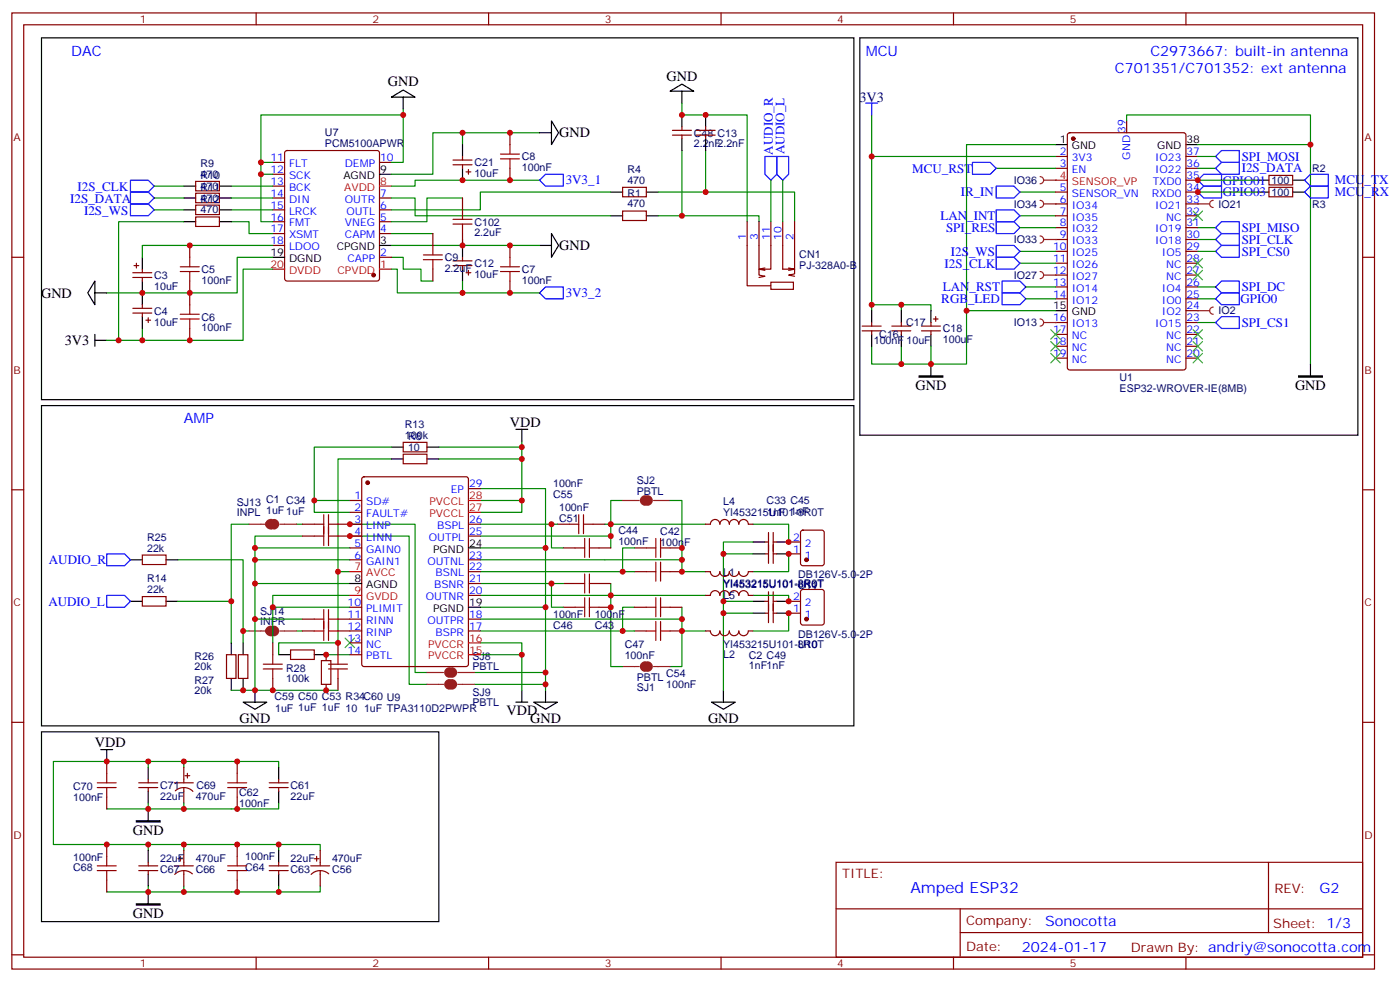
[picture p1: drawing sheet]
<svg xmlns="http://www.w3.org/2000/svg" width="416mm" height="292mm" viewBox="0 0 416 292" stroke-linecap="round" stroke-linejoin="round" font-family="sans-serif">
<g fill="none" stroke="#870000" stroke-width=".35">
<path d="M3.5 3.8h405.4v284.4h-405.4zM7.1 7.4h398.2v277.3h-398.2zM76.2 3.8v3.6M145.3 3.8v3.6M214.5 3.8v3.6M283.6 3.8v3.6M352.8 3.8v3.6M317.7 39.7l.5-.2h33.9l.6 .4 .1 69.4-.5 .7h-34.1l-.6-.4-.1-69.4zM335.1 35.9v3.6M314 46.5h3.5M314 50.1h3.5M314 57.1h3.5"/>
<path d="M352.8 46.5h3.5M352.8 50.1h3.5M352.8 53.6h3.5M352.8 57.1h3.5M377.5 55.7h7v2.8h-7zM377.5 52.2h7v2.8h-7zM3.5 76.5h3.6M314 60.6h3.5M314 64.2h3.5M314 67.7h3.5M314 71.2h3.5M314 74.8h3.5"/>
<path d="M314 78.3h3.5M352.8 60.6h3.5M352.8 64.2h3.5M352.8 67.7h3.5M352.8 71.2h3.5M352.8 74.8h3.5M352.8 78.3h3.5M405.3 76.5h3.6M256.5 97h5.6M256.5 98.4h5.6M259.3 95.9v1.1M259.3 98.4v1"/>
<path d="M265.3 97h5.6M265.3 98.4h5.6M268.1 95.9v1.1M268.1 98.4v1M274.1 97h5.7M274.1 98.4h5.7M276.9 95.9v1.1M276.9 98.4v1M277.6 94.9h1.4M278.3 94.2v1.4M314 81.8h3.5M314 85.3h3.5"/>
<path d="M314 88.9h3.5M314 95.9h3.5M314 99.4h3.5M352.8 81.8h3.5M352.8 85.3h3.5M352.8 88.9h3.5M352.8 92.4h3.5M352.8 95.9h3.5M352.8 99.4h3.5M314 103h3.5M314 106.5h3.5M352.8 103h3.5"/>
<path d="M352.8 106.5h3.5M3.5 145.7h3.6M405.3 145.7h3.6M3.5 214.8h3.6M405.3 214.8h3.6M248.7 256.4h156.6v28.3h-156.6zM377.3 256.5v20.8M248.7 270.3h156.5M285.6 277.3h119.6M285.6 270.3v14.1M3.5 284h3.6M76.2 284.7v3.5"/>
<path d="M145.3 284.7v3.5M214.5 284.7v3.5M283.6 284.7v3.5M352.8 284.7v3.5M405.3 284h3.6"/>
</g>
<g fill="none" stroke="#008700" stroke-width=".35">
<path d="M259.3 34.2v12.3h54.7M335.1 35.9v-1.7h54.7v74.1M259.3 46.5v45.9M296.3 50.1h17.7M303.4 57.1h10.6M314 43h-26.5v49.4M356.3 57.1h17.6M356.3 50.1h5.3M356.3 43h33.5M356.3 53.6h17.6M356.3 46.5h5.3M303.4 78.3h10.6"/>
<path d="M303.4 64.2h10.6M303.4 74.8h10.6M356.3 67.7h5.3M356.3 74.8h5.3M356.3 71.2h5.3M259.3 90.6h8.8v1.8M268.1 90.6h8.8v1.8M305.2 88.9h8.8M305.2 85.3h8.8M314 92.4h-26.5v15.9h-10.6v-5.3M356.3 88.9h5.3M259.3 103v5.3h8.8"/>
<path d="M268.1 103v5.3h8.8"/>
</g>
<g fill="none" stroke="#00f" stroke-width=".35">
<path d="M257.5 30.7h3.6M259.3 30.7v3.5M289.3 48.3h5.3l1.7 1.8-1.7 1.7h-5.3zM296.3 55.4h5.3l1.8 1.7-1.8 1.8h-5.3zM356.3 53.6l1.8-1.8h5.3v3.6h-5.3zM358.1 55.4h5.3v3.5h-5.3l-1.8-1.8zM361.6 50.1l1.8-1.8h5.3v3.5h-5.3zM361.6 46.5l1.8-1.7h5.3v3.5h-5.3zM388.1 53.6l1.7-1.8h5.3v3.6h-5.3zM389.8 55.4h5.3v3.5h-5.3l-1.7-1.8zM296.3 62.4h5.3l1.8 1.8-1.8 1.7h-5.3zM296.3 73h5.3l1.8 1.8-1.8 1.7h-5.3z"/>
<path d="M296.3 76.5h5.3l1.8 1.8-1.8 1.7h-5.3zM361.6 67.7l1.8-1.8h5.3v3.6h-5.3zM361.6 71.2l1.8-1.7h5.3v3.5h-5.3zM361.6 74.8l1.8-1.8h5.3v3.5h-5.3zM298.1 83.6h5.3l1.8 1.7-1.8 1.8h-5.3zM298.1 87.1h5.3l1.8 1.8-1.8 1.7h-5.3zM361.6 88.9l1.8-1.8h5.3v3.5h-5.3z"/>
</g>
<g fill="none" stroke="#000" stroke-width=".35">
<path d="M255.8 11.3h148.1v118.1h-148.1zM314 43h3.5M352.8 43h3.5M373.9 57.1h3.6M373.9 53.6h3.6M384.5 57.1h3.6M384.5 53.6h3.6M259.3 92.4v3.5M259.3 99.4v3.6M268.1 92.4v3.5M268.1 99.4v3.6M276.9 92.4v3.5"/>
<path d="M276.9 99.4v3.6M314 92.4h3.5M276.9 108.3v3.5M389.8 108.3v3.5"/>
</g>
<path d="M314 53.6h3.5" fill="none" stroke="#f00" stroke-width=".35"/>
<circle cx="319.3" cy="41.2" r=".53" fill="#870000" stroke="#870000" stroke-width=".35"/>
<path d="M273.4 111.8h7.1v.3h-7.1zM386.3 111.8h7v.3h-7z" fill="#000" stroke="#000" stroke-width=".35"/>
<g fill="none" stroke="#3c3" stroke-width=".35">
<path d="M354.9 76.9l2.8 2.8M354.9 62.8l2.8 2.8M357.7 76.9l-2.8 2.8M357.7 62.8l-2.8 2.8M312.6 98l2.8 2.9M315.4 98l-2.8 2.9M354.9 80.4l2.8 2.8M354.9 98l2.8 2.9M357.7 80.4l-2.8 2.8M357.7 98l-2.8 2.9M312.6 101.6l2.8 2.8M312.6 105.1l2.8 2.8"/>
<path d="M315.4 101.6l-2.8 2.8M315.4 105.1l-2.8 2.8M354.9 105.1l2.8 2.8M354.9 101.6l2.8 2.8M357.7 105.1l-2.8 2.8M357.7 101.6l-2.8 2.8"/>
</g>
<path d="M356.3 92.4h3.5M360.9 91.3a1.06 1.06 0 0 0-1.1 1.1 1.06 1.06 0 0 0 1.1 1.1" fill="none" stroke="#8c2424" stroke-width=".35"/>
<circle cx="356.3" cy="92.4" r=".18" fill="#8c2424"/>
<path d="M309.4 52.5a1.06 1.06 0 0 1 1 1.1 1.06 1.06 0 0 1-1 1M310.4 53.6h3.6" fill="none" stroke="#8c2424" stroke-width=".35"/>
<circle cx="314" cy="53.6" r=".18" fill="#8c2424"/>
<g fill="none" stroke="#008700" stroke-width=".35">
<path d="M119.9 34.2h-42.3v14.1h3.5M119.9 32.4v15.9h-3.5M137.6 39.5v3.5M160.5 39.5h-31.7v12.3h-12.4M202.8 30.7v3.5h19.4v31.7M68.8 55.4h12.3M68.8 58.9h12.3M77.6 48.3v17.6h3.5M77.6 51.8h3.5M116.4 58.9h7.1v5.3h58.2M137.6 58.9h-10.6v7h-10.6M160.5 53.6h-37v1.8h-7.1"/>
<path d="M181.7 57.1h-38.8v5.3h-26.5M202.8 44.8v19.4h-7M209.9 57.1h26.5v8.8M209.9 44.8v12.3h-14.1M54.7 65.9h-19.4v35.3M68.8 65.9h5.3v3.6h7M68.8 62.4h12.3M81.1 76.5h-10.5v10.6h-38.9M81.1 73h-38.8v3.5M116.4 76.5h3.5v3.5h5.3v3.6h3.6M116.4 73h44.1M116.4 69.5h12.4"/>
<path d="M202.8 64.2h23v1.7M42.3 97.7v3.5M81.1 80h-8.8v21.2h-40.6M116.4 80h1.8v7.1h42.3M137.6 83.6v3.5"/>
</g>
<g fill="none" stroke="#870000" stroke-width=".35">
<path d="M151.7 39.5v3.5M81.1 58.9h3.6M81.1 48.3h3.6M81.1 51.8h3.6M81.1 55.4h3.6M84.9 45l.5-.2h26.8l.5 .2 .2 .5v37.4l-.2 .5-.5 .2h-26.8l-.5-.3-.2-.4v-37.4zM112.9 58.9h3.5M112.9 48.3h3.5M134.8 49h5.6M134.8 47.6h5.6M137.6 46.5v1.1M137.6 49v1.1"/>
<path d="M138.6 51.1h1.5M139.3 50.4v1.4M151.7 50.1v3.5M185.2 55.7h7.1v2.8h-7.1zM39.9 79h1.4M40.6 78.3v1.4M56.4 73v3.5M81.1 69.5h3.6M81.1 65.9h3.6M81.1 62.4h3.6M81.1 73h3.6M112.9 76.5h3.5"/>
<path d="M112.9 69.5h3.5M112.9 65.9h3.5M112.9 62.4h3.5M134.8 79h5.6M134.8 77.6h5.6M137.6 76.5v1.1M137.6 79v1M151.7 73v3.5M185.2 62.8h7.1v2.8h-7.1zM39.5 93.1h5.7M39.5 91.7h5.7M39.5 81.1h5.7"/>
<path d="M39.5 82.5h5.7M42.3 80v1.1M42.3 82.5v1.1M42.3 90.6v1.1M42.3 93.1v1.1M43.4 95.2h1.4M44.1 94.5v1.4M56.4 83.6v7M56.4 97.7v3.5M138.6 81.1h1.5M139.3 80.4v1.4M151.7 83.6v3.5"/>
</g>
<circle cx="111.1" cy="81.8" r=".53" fill="#870000" stroke="#870000" stroke-width=".35"/>
<path d="M112.9 55.4h3.5M81.1 80h3.6M112.9 80h3.5" fill="none" stroke="#f00" stroke-width=".35"/>
<g fill="none" stroke="#000" stroke-width=".35">
<path d="M12.3 11.3h241.7v107.6h-241.7zM116.4 28.9l3.5-2.1 3.6 2.1zM119.9 28.9v3.5M160.5 39.5h3.5M164 35.9l2.2 3.6-2.2 3.5zM199.3 27.1l3.5-2.1 3.6 2.1zM202.8 27.1v3.6M112.9 51.8h3.5M137.6 43v3.5M137.6 50.1v3.5M181.7 57.1h3.5M192.3 57.1h3.5"/>
<path d="M42.3 76.5v3.5M81.1 76.5h3.6M112.9 73h3.5M137.6 73v3.5M160.5 73h3.5M164 69.5l2.2 3.5-2.2 3.5zM181.7 64.2h3.5M192.3 64.2h3.5M28.2 83.6v7l-2.1-3.5zM28.2 99.4v3.6M28.2 87.1h3.5M42.3 83.6v7"/>
<path d="M42.3 94.2v3.5M137.6 80v3.6M28.2 101.2h3.5"/>
</g>
<g fill="none" stroke="#a10000" stroke-width=".35">
<path d="M148.9 47.2h5.6M148.9 45.8h5.6M151.7 43v2.8M151.7 47.2v2.9M53.6 79.3h5.7M56.4 76.5v2.8M148.9 79.3h5.6M151.7 76.5v2.8M53.6 80.8h5.7M53.6 94.9h5.7M53.6 93.5h5.7M56.4 80.8v2.8"/>
<path d="M56.4 90.6v2.9M56.4 94.9v2.8M148.9 80.8h5.6M151.7 80.8v2.8"/>
</g>
<path d="M38.8 53.6h5.3l1.8 1.8-1.8 1.7h-5.3zM38.8 57.1h5.3l1.8 1.8-1.8 1.7h-5.3zM160.5 53.6l1.8-1.8h5.3v3.6h-5.3zM38.8 60.6h5.3l1.8 1.8-1.8 1.8h-5.3zM160.5 87.1l1.8-1.8h5.3v3.6h-5.3z" fill="none" stroke="#00f" stroke-width=".35"/>
<path d="M309.4 70.2a1.06 1.06 0 0 1 1 1 1.06 1.06 0 0 1-1 1.1M310.4 71.2h3.6" fill="none" stroke="#8c2424" stroke-width=".35"/>
<circle cx="314" cy="71.2" r=".18" fill="#8c2424"/>
<path d="M309.4 59.6a1.06 1.06 0 0 1 1 1 1.06 1.06 0 0 1-1 1.1M310.4 60.6h3.6" fill="none" stroke="#8c2424" stroke-width=".35"/>
<circle cx="314" cy="60.6" r=".18" fill="#8c2424"/>
<path d="M356.3 95.9h5.3M356.3 85.3h5.3" fill="none" stroke="#008700" stroke-width=".35"/>
<path d="M361.6 85.3l1.8-1.7h5.3v3.5h-5.3z" fill="none" stroke="#00f" stroke-width=".35"/>
<path d="M360.9 59.6a1.06 1.06 0 0 0-1.1 1 1.06 1.06 0 0 0 1.1 1.1M356.3 60.6h3.5" fill="none" stroke="#8c2424" stroke-width=".35"/>
<circle cx="356.3" cy="60.6" r=".18" fill="#8c2424"/>
<path d="M309.4 80.8a1.06 1.06 0 0 1 1 1 1.06 1.06 0 0 1-1 1.1M310.4 81.8h3.6" fill="none" stroke="#8c2424" stroke-width=".35"/>
<circle cx="314" cy="81.8" r=".18" fill="#8c2424"/>
<path d="M296.3 65.9h5.3l1.8 1.8-1.8 1.8h-5.3zM361.6 95.9l1.8-1.7h5.3v3.5h-5.3zM31.7 164.7h5.3l1.8 1.8-1.8 1.7h-5.3zM31.7 177.1h5.3l1.8 1.7-1.8 1.8h-5.3z" fill="none" stroke="#00f" stroke-width=".35"/>
<g fill="none" stroke="#008700" stroke-width=".35">
<path d="M45.9 55.4h8.8M45.9 58.9h8.8M45.9 62.4h8.8M303.4 67.7h10.6M116.4 133h-22.9v15.8M116.4 136.5h-15.9v33.5h3.6M130.5 133h24.7M155.2 136.5v15.9h-12.3M155.2 131.2v5.3h-24.7M74.1 155.9h-5.3v35.3M88.2 155.9h1.8M90 159.4h-14.2v45.9h24.7"/>
<path d="M104.1 155.9h19.4v44.1h3.5M104.1 159.4h17.6v44.1h5.3M104.1 148.8h-10.6v3.6h10.6M142.9 145.3h19.4v17.6M142.9 148.8h12.3M142.9 155.9h22.9M164 155.9v7h3.6M181.7 159.4v3.5M185.2 148.8h-3.5v7.1h-1.8M199.3 148.8h3.5v17.7M209.9 155.9h-28.2v3.5h-38.8M224 155.9h10.6v5.3"/>
<path d="M52.9 166.5h19.4v21.1M52.9 178.8h15.9M75.8 173.5h28.3M75.8 162.9h28.3M75.8 166.5h28.3M100.5 170v21.2h-17.6v3.5M104.1 177.1h-23v14.1M142.9 166.5h59.9v3.5h7.1M142.9 170h45.8M142.9 162.9h19.4v17.7M142.9 173.5h24.7M164 173.5v7.1h3.6"/>
<path d="M181.7 173.5v3.6h-38.8M188.7 162.9h-3.5v7.1M209.9 177.1h-28.2v21.1h3.5M215.2 164.7v14.1M224 178.8h-8.8v3.6h8.8M224 161.2h-8.8v3.5h8.8M224 177.1h10.6v1.7M234.6 164.7v5.3h-10.6M74.1 187.6h-1.8v3.6M75.8 184.1h14.2M81.1 180.6h23M88.2 187.6h1.8"/>
<path d="M97 194.7h7.1M141.1 200h21.2M142.9 187.6h45.8M142.9 180.6h19.4v24.7M142.9 194.7h12.3M142.9 191.2h12.3v14.1M142.9 184.1h59.9M188.7 180.6h-3.5v7M202.8 187.6v10.6h-3.5M202.8 184.1v3.5h7.1M202.8 180.6v3.5M215.2 182.4v22.9"/>
<path d="M234.6 182.4v5.2h-10.6M68.8 205.3h7M141.1 203.5h21.2M44.1 226.4v1.8M44.1 238.8v1.8M54.7 226.4h28.2v1.8M54.7 228.2v-1.8h-38.8v24.7h28.2v1.8M54.7 238.8v1.8h-23M82.9 238.8v1.8h-28.2M44.1 251.1h10.6v1.8M54.7 251.1h28.2v1.8M82.9 251.1h12.3v1.8"/>
<path d="M44.1 263.5v1.8h-12.4M54.7 263.5v1.8h-10.6M82.9 263.5v1.8h-28.2M95.2 263.5v1.8h-12.3"/>
</g>
<g fill="none" stroke="#000" stroke-width=".35">
<path d="M54.7 55.4h3.5M54.7 58.9h3.5M65.3 55.4h3.5M65.3 58.9h3.5M54.7 62.4h3.5M54.7 65.9h3.5M65.3 62.4h3.5M65.3 65.9h3.5M12.3 120.6h241.7v95.3h-241.7zM116.4 133h3.5M127 133h3.5M153.5 127.7h3.5"/>
<path d="M155.2 127.7v3.5M38.8 178.8h3.5M38.8 166.5h3.5M49.4 178.8h3.5M49.4 166.5h3.5M104.1 173.5h3.5M139.3 162.9h3.6M224 178.8h3.5M224 164.7h3.5M224 161.2h3.5M231.1 178.8h3.5M231.1 164.7h3.5"/>
<path d="M231.1 161.2h3.5M68.8 191.2v3.5M72.3 191.2v3.5M82.9 194.7h3.5M93.5 194.7h3.5M139.3 180.6h3.6M224 182.4h3.5M231.1 182.4h3.5M12.3 217.6h118.2v56.5h-118.2zM68.8 201.8v3.5M72.3 208.8h7.1l-3.6 2.1zM72.3 201.8v3.5"/>
<path d="M75.8 205.3v3.5M153.5 208.8h3.5M155.2 205.3v3.5M158.7 208.8h7.1l-3.5 2.1zM162.3 205.3v3.5M211.7 208.8h7l-3.5 2.1zM215.2 205.3v3.5M30 222.9h3.5M31.7 222.9v3.5M44.1 228.2v3.5M44.1 235.3v3.5M82.9 228.2v3.5"/>
<path d="M82.9 235.3v3.5M44.1 240.6v3.5M44.1 252.9v3.5M44.1 260v3.5M82.9 252.9v3.5M82.9 260v3.5M44.1 265.3v3.5"/>
</g>
<g fill="none" stroke="#870000" stroke-width=".35">
<path d="M58.2 53.9h7.1v2.9h-7.1zM58.2 57.5h7.1v2.8h-7.1zM58.2 61h7.1v2.8h-7.1zM58.2 64.5h7.1v2.8h-7.1zM119.9 131.6h7.1v2.8h-7.1zM90 155.9h3.5M90 159.4h3.5M100.5 155.9h7.1M100.5 159.4h7.1M104.1 148.8h3.5M104.1 152.4h3.5M107.8 142l.5-.2h30.3l.7 .4v55.3l-.4 .7h-30.6l-.6-.4-.1-55.3z"/>
<path d="M139.3 155.9h3.6M139.3 159.4h3.6M139.3 145.3h3.6M165.8 155.9h3.5M176.4 155.9h3.5M228.6 158.4v9.1M230 158.4v9.1M238.4 157.9l.4-.2h5.7l.6 .4 .1 9.4-.5 .7h-5.9l-.6-.4-.1-9.4zM42.3 177.4h7.1v2.8h-7.1zM42.3 165.1h7.1v2.8h-7.1zM104.1 162.9h3.5M104.1 166.5h3.5"/>
<path d="M139.3 173.5h3.6M139.3 170h3.6M139.3 166.5h3.6M139.3 177.1h3.6M167.6 173.5h3.5M167.6 162.9h3.5M178.2 173.5h3.5M178.2 162.9h3.5M188.7 170h3.6M188.7 162.9h3.6M199.3 170h3.5M199.3 162.9h3.5"/>
<path d="M227.5 178.8h1.1M227.5 164.7h1.1M227.5 161.2h1.1M228.6 176v9.2M230 176v9.2M230 178.8h1.1M230 164.7h1.1M230 161.2h1.1M234.6 178.8h3.5M234.6 164.7h3.5M234.6 161.2h3.5M238.4 175.5l.4-.2h5.7l.6 .4 .1 9.5-.5 .6-5.9 .1-.6-.5-.1-9.4z"/>
<path d="M67.4 194.7h2.8v7.1h-2.8zM70.9 194.7h2.8v7.1h-2.8zM81.1 191.2v3.5M86.4 193.3h7.1v2.8h-7.1zM90 187.6h3.5M90 184.1h3.5M95.6 196.5h2.8v7h-2.8zM97 194.7v1.8M100.5 191.2v3.5M100.5 187.6h7.1M100.5 184.1h7.1M104.1 180.6h3.5"/>
<path d="M104.1 191.2h3.5M104.1 194.7h3.5M139.3 187.6h3.6M139.3 184.1h3.6M167.6 180.6h3.5M178.2 180.6h3.5M188.7 187.6h3.6M188.7 180.6h3.6M199.3 187.6h3.5M199.3 180.6h3.5M227.5 182.4h1.1M230 182.4h1.1"/>
<path d="M234.6 182.4h3.5M81.1 201.8v3.5M97 203.5v1.8M100.5 201.8v3.5M31.7 226.4v3.6M31.7 237v3.6M41.3 234.2h5.6M41.3 232.8h5.6M44.1 231.7v1.1M44.1 234.2v1.1M51.9 232.8h5.6M52.1 235.2a3.8 3.8 0 0 1 5.3 .1"/>
<path d="M54.7 228.2v4.6M54.7 234.2v4.6M55 230.7h1.4M55.7 230v1.4M70.6 226.4v3.6M70.6 237v3.6M80.1 234.2h5.6M80.1 232.8h5.6M82.9 231.7v1.1M82.9 234.2v1.1M31.7 251.1v3.6M41.3 257.5h5.6"/>
<path d="M41.3 258.9h5.6M44.1 256.4v1.1M44.1 258.9v1.1M51.9 257.5h5.6M52.9 255.4h1.4M53.6 254.7v1.4M54.7 252.9v4.6M54.7 258.9v4.6M57.2 259.9a3.8 3.8 0 0 0-5.2 .1M70.6 251.1v3.6M80.1 257.5h5.6M80.1 258.9h5.6"/>
<path d="M82.9 256.4v1.1M82.9 258.9v1.1M92.4 257.5h5.7M93.5 255.4h1.4M94.2 254.7v1.4M95.2 252.9v4.6M95.2 258.9v4.6M97.8 259.9a3.8 3.8 0 0 0-5.3 .1M31.7 261.7v3.6M70.6 261.7v3.6"/>
</g>
<path d="M80.8 155.2a.76 .76 0 0 0-1.1 .7 .76 .76 0 0 0 1.1 .7M81.5 155.2a.71 .71 0 0 1 .7 .7 .71 .71 0 0 1-.7 .7M191.9 148.1a.71 .71 0 0 0-.7 .7 .71 .71 0 0 0 .7 .7M192.6 148.1a.71 .71 0 0 1 .7 .7 .71 .71 0 0 1-.7 .7M80.8 186.9a.76 .76 0 0 0-1.1 .7 .76 .76 0 0 0 1.1 .7M81.5 186.9a.71 .71 0 0 1 .7 .7 .71 .71 0 0 1-.7 .7M133.7 199.3a.71 .71 0 0 0-.7 .7 .71 .71 0 0 0 .7 .7M134.4 199.3a.71 .71 0 0 1 .7 .7 .71 .71 0 0 1-.7 .7M191.9 197.5a.71 .71 0 0 0-.7 .7 .71 .71 0 0 0 .7 .7M192.6 197.5a.71 .71 0 0 1 .7 .7 .71 .71 0 0 1-.7 .7M133.7 202.8a.71 .71 0 0 0-.7 .7 .71 .71 0 0 0 .7 .7M134.4 202.8a.71 .71 0 0 1 .7 .7 .71 .71 0 0 1-.7 .7" fill="none" stroke="#8c2424" stroke-width="1.8"/>
<g fill="none" stroke="#8c2424" stroke-width=".35">
<path d="M309.4 94.9a1.06 1.06 0 0 1 1 1 1.06 1.06 0 0 1-1 1.1M310.4 95.9h3.6M74.1 155.9h4.9M79.7 155.9h2.5M83.3 155.9h4.9M185.2 148.8h4.9M194.4 148.8h4.9M74.1 187.6h4.9M79.7 187.6h2.5M83.3 187.6h4.9M127 200h4.9M136.2 200h4.9"/>
<path d="M185.2 198.2h4.9M194.4 198.2h4.9M127 203.5h4.9M136.2 203.5h4.9"/>
</g>
<g fill="none" stroke="#a10000" stroke-width=".35">
<path d="M93.5 155.9h2.8M93.5 159.4h2.8M96.3 153.1v9.1M97.7 155.9h2.8M97.7 153.1v9.1M97.7 159.4h2.8M169.3 155.9h2.9M172.2 153.1v5.6M173.6 155.9h2.8M173.6 153.1v5.6M171.1 173.5h2.8M171.1 162.9h2.8"/>
<path d="M173.9 160.1v5.7M173.9 170.7v5.7M173.9 177.8v5.6M175.3 173.5h2.9M175.3 160.1v5.7M175.3 170.7v5.7M175.3 177.8v5.6M175.3 162.9h2.9M192.3 170h2.8M192.3 162.9h2.8M195.1 160.1v5.7M195.1 167.2v5.6"/>
<path d="M195.1 177.8v5.6M196.5 160.1v5.7M196.5 167.2v5.6M196.5 177.8v5.6M196.5 170h2.8M196.5 162.9h2.8M78.3 197.5h5.7M78.3 198.9h5.7M81.1 194.7v2.8M81.1 198.9v2.9M93.5 187.6h2.8M93.5 184.1h2.8"/>
<path d="M96.3 181.3v9.2M97.7 197.5h5.7M97.7 198.9h5.7M97.7 187.6h2.8M97.7 181.3v9.2M97.7 184.1h2.8M100.5 194.7v2.8M100.5 198.9v2.9M171.1 180.6h2.8M175.3 180.6h2.9M192.3 187.6h2.8M192.3 180.6h2.8"/>
<path d="M195.1 184.8v5.7M196.5 187.6h2.8M196.5 184.8v5.7M196.5 180.6h2.8M28.9 234.2h5.7M28.9 232.8h5.7M31.7 230v2.8M31.7 234.2v2.8M67.7 234.2h5.7M67.7 232.8h5.7M70.6 230v2.8M70.6 234.2v2.8"/>
<path d="M28.9 257.5h5.7M28.9 258.9h5.7M31.7 254.7v2.8M31.7 258.9v2.8M67.7 257.5h5.7M67.7 258.9h5.7M70.6 254.7v2.8M70.6 258.9v2.8"/>
</g>
<path d="M102.7 189.8l2.8 2.8M105.5 189.8l-2.8 2.8" fill="none" stroke="#3c3" stroke-width=".35"/>
<g fill="#870000" stroke="#870000" stroke-width=".35">
<circle cx="109.4" cy="143.5" r=".53"/>
<circle cx="239.9" cy="184.1" r=".53"/>
<circle cx="239.9" cy="166.5" r=".53"/>
</g>
<path d="M139.3 152.4h3.6M139.3 148.8h3.6M104.1 170h3.5M104.1 177.1h3.5M139.3 194.7h3.6M139.3 191.2h3.6" fill="none" stroke="#f00" stroke-width=".35"/>
<path d="M40.6 244.1h7v.3h-7zM40.6 268.8h7v.3h-7z" fill="#000" stroke="#000" stroke-width=".35"/>
<circle cx="314" cy="95.9" r=".18" fill="#8c2424"/>
<path d="M202.8 34.2v3.5M209.9 34.2v3.5M202.8 41.2v3.6M209.9 41.2v3.6M116.4 136.5h3.5M127 136.5h3.5" fill="none" stroke="#000" stroke-width=".35"/>
<g fill="none" stroke="#870000" stroke-width=".35">
<path d="M200 38.8h5.7M202.8 37.7v1.1M207.1 38.8h5.6M209.9 37.7v1.1M137.6 58.9v3.5M200 40.2h5.7M202.8 40.2v1M207.1 40.2h5.6M209.9 40.2v1M128.8 69.5v3.5M137.6 69.5v3.5M222.2 65.9v19.1h7.1"/>
<path d="M225.8 65.9v15.9l1.7 .4-1.7 .3M227.5 79.7l-1.7 .3M229.3 65.9v14.1h-3.5l1.7 .4M232.8 65.9v14.1h3.6l-1.8-.3M236.4 65.9v15.6l-1.8 .3 1.8 .4M128.8 80v3.6M229.3 83.9h6.7v2.1h-6.7zM236.4 80l-1.8 .4M119.9 135.1h7.1v2.8h-7.1zM209.9 155.9h1.4a1.41 1.41 0 0 1 1.4-1.4 1.41 1.41 0 0 1 1.4 1.4 1.41 1.41 0 0 1 1.4-1.4 1.41 1.41 0 0 1 1.5 1.4 1.41 1.41 0 0 1 1.4-1.4 1.41 1.41 0 0 1 1.4 1.4 1.41 1.41 0 0 1 1.4-1.4 1.41 1.41 0 0 1 1.4 1.4h1.4M209.9 177.1h1.4a1.41 1.41 0 0 1 1.4-1.5 1.41 1.41 0 0 1 1.4 1.5 1.41 1.41 0 0 1 1.4-1.5 1.41 1.41 0 0 1 1.5 1.5 1.41 1.41 0 0 1 1.4-1.5 1.41 1.41 0 0 1 1.4 1.5 1.41 1.41 0 0 1 1.4-1.5 1.41 1.41 0 0 1 1.4 1.5h1.4M209.9 170h1.4a1.41 1.41 0 0 0 1.4 1.4 1.41 1.41 0 0 0 1.4-1.4 1.41 1.41 0 0 0 1.4 1.4 1.41 1.41 0 0 0 1.5-1.4 1.41 1.41 0 0 0 1.4 1.4 1.41 1.41 0 0 0 1.4-1.4 1.41 1.41 0 0 0 1.4 1.4 1.41 1.41 0 0 0 1.4-1.4h1.4"/>
<path d="M209.9 187.6h1.4a1.41 1.41 0 0 0 1.4 1.5 1.41 1.41 0 0 0 1.4-1.5 1.41 1.41 0 0 0 1.4 1.5 1.41 1.41 0 0 0 1.5-1.5 1.41 1.41 0 0 0 1.4 1.5 1.41 1.41 0 0 0 1.4-1.5 1.41 1.41 0 0 0 1.4 1.5 1.41 1.41 0 0 0 1.4-1.5h1.4"/>
</g>
<path d="M229.3 53.6v12.3M232.8 53.6v12.3M137.6 71.2v1.8" fill="none" stroke="#008700" stroke-width=".35"/>
<path d="M227.5 46.5h3.6v5.3l-1.8 1.8-1.8-1.8zM231.1 46.5h3.5v5.3l-1.8 1.8-1.7-1.8z" fill="none" stroke="#00f" stroke-width=".35"/>
<path d="M125.9 75.8h5.7M125.9 77.2h5.7M128.8 73v2.8M128.8 77.2v2.8M134.8 65.2h5.6M134.8 66.6h5.6M137.6 62.4v2.8M137.6 66.6v2.9" fill="none" stroke="#a10000" stroke-width=".35"/>
<g fill="#c00">
<circle cx="356.3" cy="57.1" r=".88"/>
<circle cx="356.3" cy="53.6" r=".88"/>
<circle cx="259.3" cy="46.5" r=".88"/>
<circle cx="259.3" cy="90.6" r=".88"/>
<circle cx="276.9" cy="108.3" r=".88"/>
<circle cx="268.1" cy="108.3" r=".88"/>
<circle cx="268.1" cy="90.6" r=".88"/>
<circle cx="389.8" cy="43" r=".88"/>
<circle cx="287.5" cy="92.4" r=".88"/>
<circle cx="35.3" cy="101.2" r=".88"/>
<circle cx="151.7" cy="39.5" r=".88"/>
<circle cx="151.7" cy="53.6" r=".88"/>
<circle cx="151.7" cy="73" r=".88"/>
<circle cx="151.7" cy="87.1" r=".88"/>
<circle cx="137.6" cy="39.5" r=".88"/>
<circle cx="137.6" cy="87.1" r=".88"/>
<circle cx="137.6" cy="53.6" r=".88"/>
<circle cx="42.3" cy="101.2" r=".88"/>
<circle cx="56.4" cy="101.2" r=".88"/>
<circle cx="56.4" cy="73" r=".88"/>
<circle cx="56.4" cy="87.1" r=".88"/>
<circle cx="77.6" cy="48.3" r=".88"/>
<circle cx="77.6" cy="51.8" r=".88"/>
<circle cx="119.9" cy="34.2" r=".88"/>
<circle cx="137.6" cy="73" r=".88"/>
<circle cx="42.3" cy="87.1" r=".88"/>
<circle cx="202.8" cy="64.2" r=".88"/>
<circle cx="209.9" cy="57.1" r=".88"/>
<circle cx="155.2" cy="133" r=".88"/>
<circle cx="155.2" cy="148.8" r=".88"/>
<circle cx="155.2" cy="136.5" r=".88"/>
<circle cx="93.5" cy="148.8" r=".88"/>
<circle cx="72.3" cy="187.6" r=".88"/>
<circle cx="72.3" cy="205.3" r=".88"/>
<circle cx="75.8" cy="162.9" r=".88"/>
<circle cx="75.8" cy="166.5" r=".88"/>
<circle cx="104.1" cy="155.9" r=".88"/>
<circle cx="104.1" cy="159.4" r=".88"/>
<circle cx="162.3" cy="203.5" r=".88"/>
<circle cx="162.3" cy="200" r=".88"/>
<circle cx="162.3" cy="162.9" r=".88"/>
<circle cx="97" cy="205.3" r=".88"/>
<circle cx="97" cy="194.7" r=".88"/>
<circle cx="181.7" cy="180.6" r=".88"/>
<circle cx="202.8" cy="162.9" r=".88"/>
<circle cx="100.5" cy="191.2" r=".88"/>
<circle cx="181.7" cy="155.9" r=".88"/>
<circle cx="181.7" cy="159.4" r=".88"/>
<circle cx="81.1" cy="180.6" r=".88"/>
<circle cx="81.1" cy="205.3" r=".88"/>
<circle cx="75.8" cy="205.3" r=".88"/>
<circle cx="100.5" cy="170" r=".88"/>
<circle cx="75.8" cy="173.5" r=".88"/>
<circle cx="75.8" cy="184.1" r=".88"/>
<circle cx="215.2" cy="182.4" r=".88"/>
<circle cx="215.2" cy="178.8" r=".88"/>
<circle cx="215.2" cy="164.7" r=".88"/>
<circle cx="202.8" cy="187.6" r=".88"/>
<circle cx="202.8" cy="170" r=".88"/>
<circle cx="185.2" cy="187.6" r=".88"/>
<circle cx="202.8" cy="184.1" r=".88"/>
<circle cx="181.7" cy="177.1" r=".88"/>
<circle cx="164" cy="173.5" r=".88"/>
<circle cx="202.8" cy="166.5" r=".88"/>
<circle cx="185.2" cy="170" r=".88"/>
<circle cx="164" cy="155.9" r=".88"/>
<circle cx="155.2" cy="194.7" r=".88"/>
<circle cx="162.3" cy="180.6" r=".88"/>
<circle cx="68.8" cy="178.8" r=".88"/>
<circle cx="234.6" cy="164.7" r=".88"/>
<circle cx="234.6" cy="161.2" r=".88"/>
<circle cx="234.6" cy="182.4" r=".88"/>
<circle cx="234.6" cy="178.8" r=".88"/>
<circle cx="54.7" cy="265.3" r=".88"/>
<circle cx="44.1" cy="265.3" r=".88"/>
<circle cx="54.7" cy="251.1" r=".88"/>
<circle cx="44.1" cy="251.1" r=".88"/>
<circle cx="31.8" cy="251.1" r=".88"/>
<circle cx="54.7" cy="240.6" r=".88"/>
<circle cx="54.7" cy="226.4" r=".88"/>
<circle cx="31.8" cy="226.4" r=".88"/>
<circle cx="44.1" cy="226.4" r=".88"/>
<circle cx="44.1" cy="240.6" r=".88"/>
<circle cx="202.8" cy="34.2" r=".88"/>
<circle cx="209.9" cy="34.2" r=".88"/>
<circle cx="70.6" cy="251.1" r=".88"/>
<circle cx="70.6" cy="265.3" r=".88"/>
<circle cx="70.6" cy="240.6" r=".88"/>
<circle cx="70.6" cy="226.4" r=".88"/>
<circle cx="82.9" cy="251.1" r=".88"/>
<circle cx="82.9" cy="265.3" r=".88"/>
</g>
<text font-size="4.6" fill="#00f" x="270.8" y="265.5">Amped ESP32</text>
<g font-size="4.2" fill="#00f">
<text x="21.2" y="16.5">DAC</text>
<text x="257.5" y="16.5">MCU</text>
<text x="342.2" y="16.5">C2973667: built-in antenna</text>
<text x="331.6" y="21.8">C701351/C701352: ext antenna</text>
<text x="54.7" y="125.9">AMP</text>
<text x="392.5" y="265.7">G2</text>
<text x="310.9" y="275.3">Sonocotta</text>
<text x="304" y="283.1">2024-01-17</text>
</g>
<g font-size="4.2">
<text x="198.3" y="24">GND</text>
<text x="115.4" y="25.7">GND</text>
<text x="166.3" y="40.9">GND</text>
<text x="166.3" y="74.4">GND</text>
<text x="12.2" y="88.5">GND</text>
<text x="19.3" y="102.7">3V3</text>
<text x="272.3" y="116.1">GND</text>
<text x="385.2" y="116.1">GND</text>
<text x="151.7" y="127">VDD</text>
<text x="71.3" y="214.9">GND</text>
<text x="150.7" y="212.7">VDD</text>
<text x="157.7" y="214.9">GND</text>
<text x="210.6" y="214.9">GND</text>
<text x="28.2" y="222.2">VDD</text>
<text x="39.5" y="248.3">GND</text>
<text x="39.5" y="273">GND</text>
</g>
<text font-size="4.2" fill="#000080" x="255.7" y="30.4">3V3</text>
<g font-size="3.9" fill="#00f">
<text x="229.9" y="46" transform="rotate(-90 229.9 46)">AUDIO_R</text>
<text x="233.4" y="45.9" transform="rotate(-90 233.4 45.9)">AUDIO_L</text>
<text x="369.4" y="47.7">SPI_MOSI</text>
<text x="271.4" y="51.3">MCU_RST</text>
<text x="369.4" y="51.3">I2S_DATA</text>
<text x="23.1" y="56.8">I2S_CLK</text>
<text x="168.3" y="54.8">3V3_1</text>
<text x="285.8" y="58.4">IR_IN</text>
<text x="363.7" y="58.4">GPIO03</text>
<text x="363.7" y="54.9">GPIO01</text>
<text x="397.1" y="54.7">MCU_TX</text>
<text x="397.1" y="58.3">MCU_RX</text>
<text x="20.9" y="60.3">I2S_DATA</text>
<text x="25" y="63.8">I2S_WS</text>
<text x="279.7" y="65.5">LAN_INT</text>
<text x="281.4" y="69">SPI_RES</text>
<text x="369.4" y="69">SPI_MISO</text>
<text x="282.9" y="76">I2S_WS</text>
<text x="369.4" y="72.4">SPI_CLK</text>
<text x="369.4" y="76">SPI_CS0</text>
<text x="281" y="79.6">I2S_CLK</text>
<text x="168.3" y="88.3">3V3_2</text>
<text x="280.4" y="86.5">LAN_RST</text>
<text x="369.4" y="86.5">SPI_DC</text>
<text x="280" y="90.1">RGB_LED</text>
<text x="369" y="90.1">GPIO0</text>
<text x="369.4" y="97.1">SPI_CS1</text>
<text x="14.5" y="167.7">AUDIO_R</text>
<text x="14.4" y="180.1">AUDIO_L</text>
</g>
<g font-size="3.9" fill="#800">
<text x="250.5" y="261">TITLE:</text>
<text x="379.1" y="265.7">REV:</text>
<text x="287.4" y="275.2">Company:</text>
<text x="378.7" y="275.8">Sheet: 1/3</text>
<text x="287.4" y="282.9">Date:</text>
<text x="336.4" y="283">Drawn By: andriy@sonocotta.com</text>
</g>
<g font-size="3.2" fill="#800">
<text x="41.6" y="6.8">1</text>
<text x="110.8" y="6.8">2</text>
<text x="179.9" y="6.8">3</text>
<text x="249.1" y="6.8">4</text>
<text x="318.2" y="6.8">5</text>
<text x="4.1" y="41.9">A</text>
<text x="405.9" y="41.9">A</text>
<text x="4.1" y="111.1">B</text>
<text x="405.9" y="111.1">B</text>
<text x="4.1" y="180.2">C</text>
<text x="405.9" y="180.2">C</text>
<text x="4.1" y="249.4">D</text>
<text x="405.9" y="249.4">D</text>
<text x="41.6" y="287.7">1</text>
<text x="110.8" y="287.7">2</text>
<text x="179.9" y="287.7">3</text>
<text x="249.1" y="287.7">4</text>
<text x="318.2" y="287.7">5</text>
</g>
<g font-size="3.2" fill="#000080">
<text x="96.7" y="40.5">U7</text>
<text x="206.4" y="40.6">C48 C13</text>
<text x="96.7" y="43.7">PCM5100APWR</text>
<text x="155.2" y="47.7">C8</text>
<text x="206.4" y="43.8">2.2nF2.2nF</text>
<text x="59.6" y="52.9">470</text>
<text x="59.6" y="49.8">R9</text>
<text x="59.6" y="53.3">R10</text>
<text x="141.1" y="52.7">10uF</text>
<text x="141.1" y="49.5">C21</text>
<text x="155.2" y="50.9">100nF</text>
<text x="186.6" y="51.4">R4</text>
<text x="390.3" y="51.2">R2</text>
<text x="59.6" y="56.4">470</text>
<text x="59.6" y="59.9">470</text>
<text x="59.6" y="56.8">R11</text>
<text x="186.6" y="58.4">R1</text>
<text x="186.6" y="54.6">470</text>
<text x="301.6" y="54.8">IO36</text>
<text x="378.3" y="58.2">100</text>
<text x="378.3" y="54.7">100</text>
<text x="59.6" y="63.5">470</text>
<text x="59.6" y="60.4">R12</text>
<text x="186.6" y="61.7">470</text>
<text x="301.6" y="61.8">IO34</text>
<text x="362.5" y="61.8">IO21</text>
<text x="390.3" y="61.8">R3</text>
<text x="141.1" y="70.3">2.2uF</text>
<text x="141.1" y="67.1">C102</text>
<text x="132.3" y="77.7">C9</text>
<text x="237.8" y="76.8">CN1</text>
<text x="301.6" y="72.4">IO33</text>
<text x="45.9" y="83">C3</text>
<text x="60" y="81.2">C5</text>
<text x="132.3" y="80.9">2.2uF</text>
<text x="141.1" y="82.7">10uF</text>
<text x="141.1" y="79.5">C12</text>
<text x="155.2" y="81.2">C7</text>
<text x="237.8" y="80">PJ-328A0-B</text>
<text x="301.6" y="82.9">IO27</text>
<text x="45.9" y="86.2">10uF</text>
<text x="60" y="84.4">100nF</text>
<text x="155.2" y="84.4">100nF</text>
<text x="45.9" y="93.6">C4</text>
<text x="60" y="95.3">C6</text>
<text x="362.5" y="93.5">IO2</text>
<text x="45.9" y="96.8">10uF</text>
<text x="60" y="98.5">100nF</text>
<text x="261.6" y="100.6">C16</text>
<text x="269.5" y="97.1">C17</text>
<text x="280.5" y="98.8">C18</text>
<text x="301.6" y="97">IO13</text>
<text x="259.9" y="102.3">100nF</text>
<text x="269.6" y="102.4">10uF</text>
<text x="280.5" y="102">100uF</text>
<text x="333" y="113.3">U1</text>
<text x="333" y="116.6">ESP32-WROVER-IE(8MB)</text>
<text x="120.5" y="130.5">100k</text>
<text x="120.5" y="127.4">R13</text>
<text x="121.4" y="130.9">R8</text>
<text x="121.4" y="134">10</text>
<text x="189.4" y="144">SJ2</text>
<text x="164.5" y="145">100nF</text>
<text x="164.5" y="148.2">C55</text>
<text x="189.4" y="147.1">PBTL</text>
<text x="228" y="150">C33 C45</text>
<text x="70.4" y="153.5">INPL 1uF 1uF</text>
<text x="70.4" y="150.4">SJ13 C1 C34</text>
<text x="166.3" y="152">100nF</text>
<text x="166.3" y="155.3">C51</text>
<text x="215.1" y="153.4">YI453215U101-8R0T</text>
<text x="215.1" y="150.2">L4</text>
<text x="228.2" y="153.5">1nF 1nF</text>
<text x="43.8" y="160.9">R25</text>
<text x="184" y="158.8">C44</text>
<text x="196.4" y="159.1">C42</text>
<text x="43.8" y="164">22k</text>
<text x="184" y="162.1">100nF</text>
<text x="196.4" y="162.3">100nF</text>
<text x="43.8" y="173.2">R14</text>
<text x="215.1" y="171.4">L1</text>
<text x="237.4" y="172">DB126V-5.0-2P</text>
<text x="43.8" y="176.4">22k</text>
<text x="215.1" y="174.6">YI453215U101-8R0T</text>
<text x="215.1" y="178.2">L5</text>
<text x="237.4" y="175.1">U11</text>
<text x="77.4" y="185.9">INPR</text>
<text x="77.4" y="182.7">SJ14</text>
<text x="164.5" y="183.8">100nF</text>
<text x="176.9" y="183.8">100nF</text>
<text x="164.5" y="187">C46</text>
<text x="176.9" y="187">C43</text>
<text x="237.4" y="189.6">DB126V-5.0-2P</text>
<text x="57.9" y="196.2">R26</text>
<text x="140.5" y="196.3">SJ8</text>
<text x="185.8" y="195.8">100nF</text>
<text x="185.8" y="192.6">C47</text>
<text x="215.1" y="192.6">YI453215U101-8R0T</text>
<text x="215.1" y="195.8">L2</text>
<text x="222.8" y="195.8">C2 C49</text>
<text x="237.4" y="192.7">U10</text>
<text x="57.9" y="199.4">20k</text>
<text x="57.9" y="203.3">R27</text>
<text x="85.2" y="202.9">100k</text>
<text x="85.2" y="199.7">R28</text>
<text x="140.5" y="199.4">PBTL</text>
<text x="189.4" y="202.5">PBTL</text>
<text x="198.2" y="201.4">C54</text>
<text x="222.8" y="198.9">1nF1nF</text>
<text x="57.9" y="206.4">20k</text>
<text x="81.6" y="208.2">C59 C50 C53 R34C60 U9</text>
<text x="140.5" y="209.9">PBTL</text>
<text x="140.5" y="206.8">SJ9</text>
<text x="189.4" y="205.6">SJ1</text>
<text x="198.2" y="204.6">100nF</text>
<text x="81.8" y="211.7">1uF 1uF 1uF 10</text>
<text x="108.3" y="211.7">1uF TPA3110D2PWPR</text>
<text x="21.8" y="238.2">100nF</text>
<text x="21.8" y="235">C70</text>
<text x="47.6" y="237.8">22uF</text>
<text x="47.6" y="234.6">C71</text>
<text x="58.2" y="237.8">470uF</text>
<text x="58.4" y="234.6">C69</text>
<text x="71.2" y="240">100nF</text>
<text x="71.2" y="236.8">C62</text>
<text x="86.4" y="237.8">22uF</text>
<text x="86.4" y="234.6">C61</text>
<text x="21.8" y="256">100nF</text>
<text x="47.6" y="256.3">22uF</text>
<text x="58.2" y="256.3">470uF</text>
<text x="72.9" y="255.8">100nF</text>
<text x="86.4" y="256.3">22uF</text>
<text x="98.8" y="256.3">470uF</text>
<text x="21.8" y="259.2">C68</text>
<text x="47.6" y="259.5">C67</text>
<text x="58.2" y="259.5">C66</text>
<text x="72.9" y="259">C64</text>
<text x="86.4" y="259.5">C63</text>
<text x="98.8" y="259.5">C56</text>
</g>
<g font-size="3.2" fill="#00f">
<text x="334.8" y="39.5" transform="rotate(-90 334.8 39.5)">39</text>
<text x="80.5" y="47.9">11</text>
<text x="113.1" y="47.9">10</text>
<text x="315.3" y="46.2">2</text>
<text x="318.8" y="47.9">3V3</text>
<text x="336.2" y="47.5" transform="rotate(-90 336.2 47.5)">GND</text>
<text x="343.6" y="47.9">IO23</text>
<text x="353" y="46.2">37</text>
<text x="80.5" y="51.5">12</text>
<text x="86" y="49.7">FLT</text>
<text x="86" y="53.2">SCK</text>
<text x="102.5" y="49.7">DEMP</text>
<text x="315.3" y="49.7">3</text>
<text x="318.8" y="51.5">EN</text>
<text x="343.6" y="51.5">IO22</text>
<text x="353" y="49.7">36</text>
<text x="353" y="53.2">35</text>
<text x="80.5" y="55">13</text>
<text x="80.5" y="58.5">14</text>
<text x="86" y="56.8">BCK</text>
<text x="113.1" y="58.5">7</text>
<text x="315.3" y="56.8">5</text>
<text x="318.8" y="58.5">SENSOR_VN</text>
<text x="342.6" y="58.5">RXD0</text>
<text x="342.9" y="55">TXD0</text>
<text x="353" y="56.8">34</text>
<text x="80.5" y="62.1">15</text>
<text x="80.5" y="65.6">16</text>
<text x="86" y="60.3">DIN</text>
<text x="86" y="63.8">LRCK</text>
<text x="102.6" y="60.3">OUTR</text>
<text x="103" y="63.8">OUTL</text>
<text x="113.1" y="65.6">5</text>
<text x="113.1" y="62.1">6</text>
<text x="315.3" y="63.8">7</text>
<text x="315.3" y="60.3">6</text>
<text x="318.8" y="65.6">IO35</text>
<text x="318.8" y="62.1">IO34</text>
<text x="343.6" y="62.1">IO21</text>
<text x="346.9" y="65.6">NC</text>
<text x="353" y="60.3">33</text>
<text x="353" y="63.8">32</text>
<text x="80.5" y="69.1">17</text>
<text x="86" y="67.3">FMT</text>
<text x="86" y="70.9">XSMT</text>
<text x="102.6" y="67.3">VNEG</text>
<text x="102.6" y="70.9">CAPM</text>
<text x="113.1" y="69.1">4</text>
<text x="221.9" y="71.2" transform="rotate(-90 221.9 71.2)">1</text>
<text x="225.4" y="71.2" transform="rotate(-90 225.4 71.2)">3</text>
<text x="229" y="71.2" transform="rotate(-90 229 71.2)">11</text>
<text x="232.5" y="71.2" transform="rotate(-90 232.5 71.2)">10</text>
<text x="236" y="71.2" transform="rotate(-90 236 71.2)">2</text>
<text x="315.3" y="70.9">9</text>
<text x="315.3" y="67.3">8</text>
<text x="318.8" y="69.1">IO32</text>
<text x="343.6" y="69.1">IO19</text>
<text x="353" y="67.3">31</text>
<text x="353" y="70.9">30</text>
<text x="80.5" y="72.6">18</text>
<text x="86" y="74.4">LDOO</text>
<text x="103.4" y="77.9">CAPP</text>
<text x="113.1" y="76.2">2</text>
<text x="313.3" y="77.9">11</text>
<text x="313.3" y="74.4">10</text>
<text x="318.8" y="76.2">IO25</text>
<text x="318.8" y="72.6">IO33</text>
<text x="343.6" y="72.6">IO18</text>
<text x="345.6" y="76.2">IO5</text>
<text x="353" y="74.4">29</text>
<text x="353" y="77.9">28</text>
<text x="313.3" y="81.5">12</text>
<text x="318.8" y="83.2">IO27</text>
<text x="318.8" y="79.7">IO26</text>
<text x="346.9" y="79.7">NC</text>
<text x="346.9" y="83.2">NC</text>
<text x="353" y="81.5">27</text>
<text x="313.3" y="88.5">14</text>
<text x="313.3" y="85">13</text>
<text x="318.8" y="86.7">IO14</text>
<text x="345.6" y="86.7">IO4</text>
<text x="353" y="85">26</text>
<text x="353" y="88.5">25</text>
<text x="313.3" y="95.6">16</text>
<text x="318.8" y="90.3">IO12</text>
<text x="345.6" y="90.3">IO0</text>
<text x="345.6" y="93.8">IO2</text>
<text x="353" y="92">24</text>
<text x="353" y="95.6">23</text>
<text x="313.3" y="99.1">17</text>
<text x="318.8" y="100.9">NC</text>
<text x="318.8" y="97.3">IO13</text>
<text x="343.6" y="97.3">IO15</text>
<text x="346.9" y="100.9">NC</text>
<text x="353" y="99.1">22</text>
<text x="313.3" y="106.2">19</text>
<text x="313.3" y="102.6">18</text>
<text x="318.8" y="107.9">NC</text>
<text x="318.8" y="104.4">NC</text>
<text x="346.9" y="104.4">NC</text>
<text x="346.9" y="107.9">NC</text>
<text x="353" y="102.6">21</text>
<text x="353" y="106.2">20</text>
<text x="105.4" y="148.5">1</text>
<text x="134.1" y="146.7">EP</text>
<text x="139.5" y="145">29</text>
<text x="105.4" y="152">2</text>
<text x="105.4" y="155.5">3</text>
<text x="108.9" y="150.2">SD#</text>
<text x="108.9" y="153.8">FAULT#</text>
<text x="139.5" y="155.5">26</text>
<text x="105.4" y="159.1">4</text>
<text x="108.9" y="157.3">LINP</text>
<text x="108.9" y="160.8">LINN</text>
<text x="127.6" y="160.8">OUTPL</text>
<text x="130" y="157.3">BSPL</text>
<text x="139.5" y="159.1">25</text>
<text x="235.9" y="160.8">2</text>
<text x="105.4" y="162.6">5</text>
<text x="105.4" y="166.1">6</text>
<text x="108.9" y="164.4">GAIN0</text>
<text x="108.9" y="167.9">GAIN1</text>
<text x="127.1" y="167.9">OUTNL</text>
<text x="139.5" y="166.1">23</text>
<text x="235.9" y="164.4">1</text>
<text x="239.4" y="166.1">1</text>
<text x="239.4" y="162.6">2</text>
<text x="129.6" y="171.4">BSNL</text>
<text x="139.5" y="173.2">21</text>
<text x="139.5" y="169.7">22</text>
<text x="126.7" y="178.5">OUTNR</text>
<text x="129.1" y="174.9">BSNR</text>
<text x="139.5" y="176.7">20</text>
<text x="235.9" y="178.5">2</text>
<text x="103.4" y="180.2">10</text>
<text x="103.4" y="183.8">11</text>
<text x="108.9" y="182">PLIMIT</text>
<text x="108.9" y="185.5">RINN</text>
<text x="127.1" y="185.5">OUTPR</text>
<text x="139.5" y="183.8">18</text>
<text x="235.9" y="182">1</text>
<text x="239.4" y="183.8">1</text>
<text x="239.4" y="180.2">2</text>
<text x="103.4" y="187.3">12</text>
<text x="103.4" y="190.8">13</text>
<text x="108.9" y="189.1">RINP</text>
<text x="129.6" y="189.1">BSPR</text>
<text x="139.5" y="187.3">17</text>
<text x="103.4" y="194.3">14</text>
<text x="108.9" y="192.6">NC</text>
<text x="108.9" y="196.1">PBTL</text>
</g>
<g font-size="3.2">
<text x="315.3" y="42.7">1</text>
<text x="318.8" y="44.4">GND</text>
<text x="344.2" y="44.4">GND</text>
<text x="353" y="42.7">38</text>
<text x="102.1" y="53.2">AGND</text>
<text x="113.1" y="51.5">9</text>
<text x="80.5" y="76.2">19</text>
<text x="86" y="77.9">DGND</text>
<text x="100.2" y="74.4">CPGND</text>
<text x="113.1" y="72.6">3</text>
<text x="313.3" y="92">15</text>
<text x="318.8" y="93.8">GND</text>
<text x="128.8" y="164.4">PGND</text>
<text x="139.5" y="162.6">24</text>
<text x="105.4" y="173.2">8</text>
<text x="108.9" y="174.9">AGND</text>
<text x="128.8" y="182">PGND</text>
<text x="139.5" y="180.2">19</text>
</g>
<g font-size="3.2" fill="#f00">
<text x="315.3" y="53.2">4</text>
<text x="102.4" y="56.8">AVDD</text>
<text x="113.1" y="55">8</text>
<text x="318.8" y="55">SENSOR_VP</text>
<text x="80.5" y="79.7">20</text>
<text x="86" y="81.5">DVDD</text>
<text x="100.4" y="81.5">CPVDD</text>
<text x="113.1" y="79.7">1</text>
<text x="139.5" y="148.5">28</text>
<text x="127.8" y="153.8">PVCCL</text>
<text x="127.8" y="150.2">PVCCL</text>
<text x="139.5" y="152">27</text>
<text x="105.4" y="169.7">7</text>
<text x="108.9" y="171.4">AVCC</text>
<text x="105.4" y="176.7">9</text>
<text x="108.9" y="178.5">GVDD</text>
<text x="139.5" y="190.8">16</text>
<text x="127.3" y="196.1">PVCCR</text>
<text x="127.3" y="192.6">PVCCR</text>
<text x="139.5" y="194.3">15</text>
</g>
</svg>
